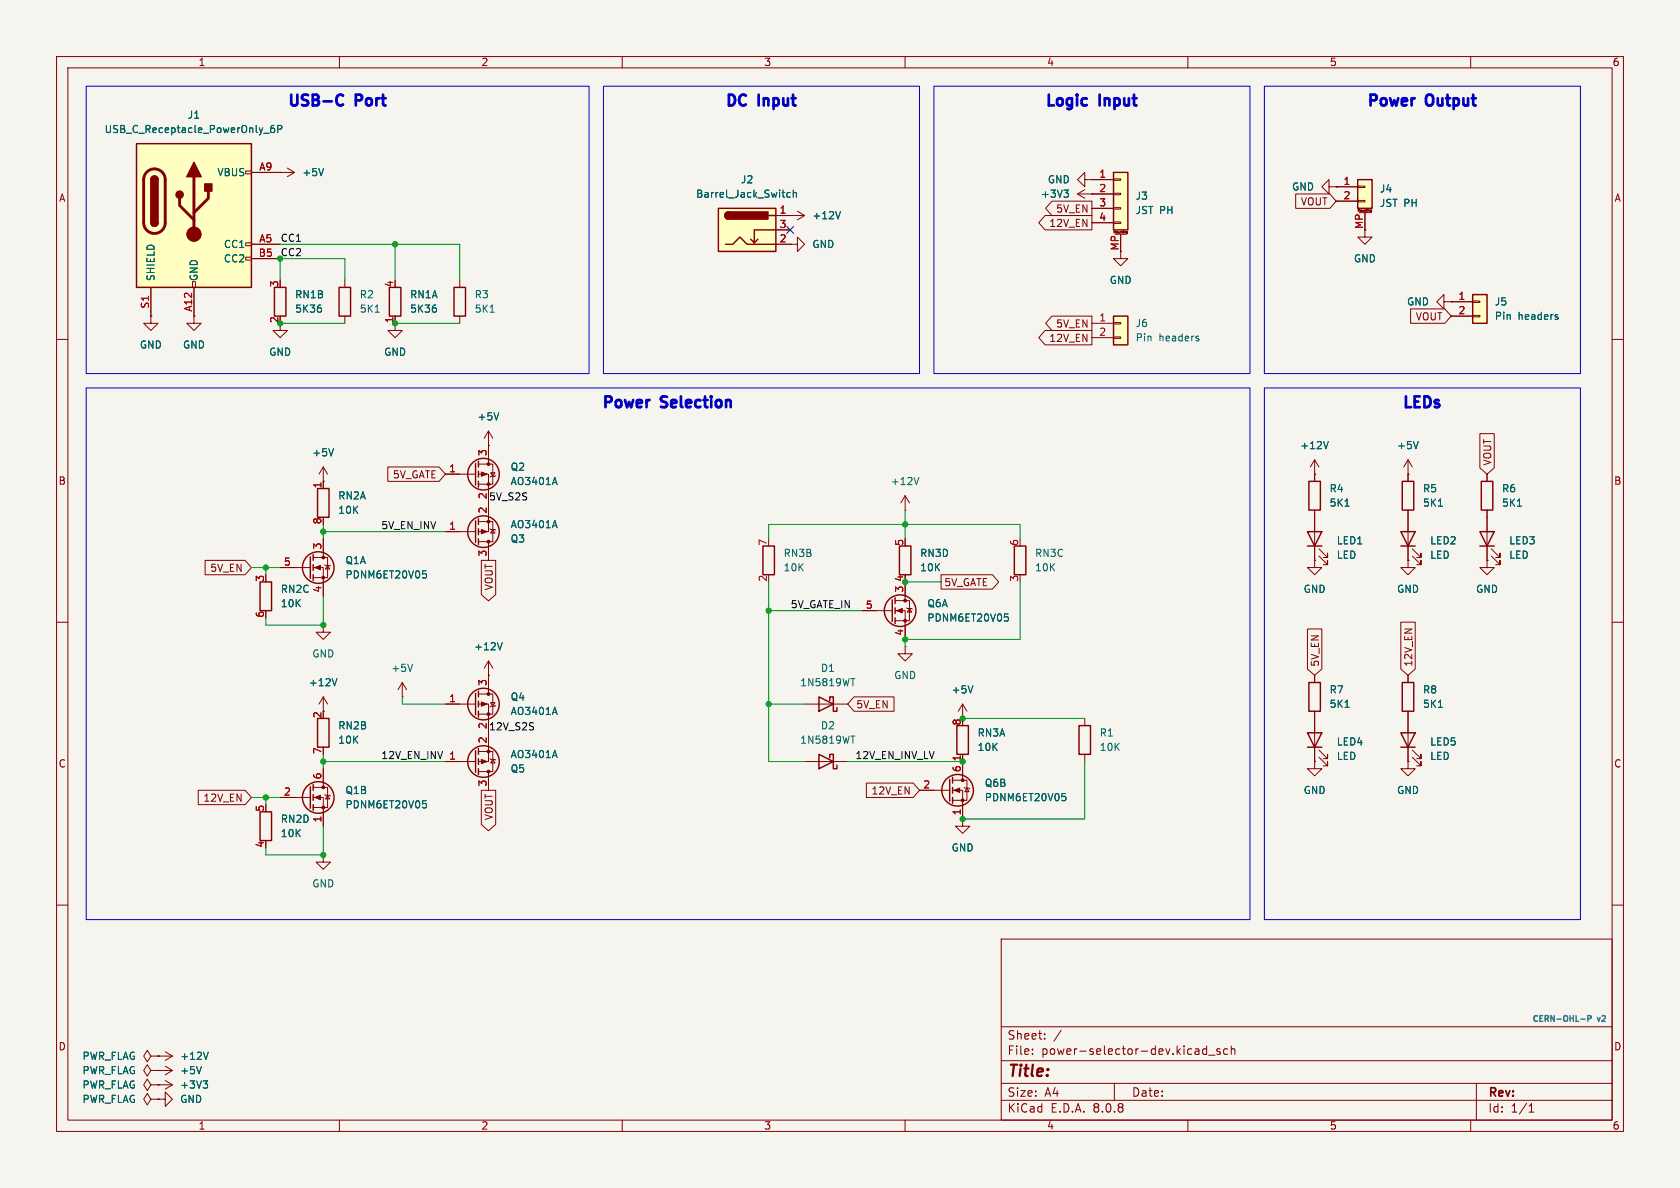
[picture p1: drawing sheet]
<svg xmlns="http://www.w3.org/2000/svg" width="297mm" height="210mm" viewBox="0 0 297 210" stroke-linecap="round" stroke-linejoin="round" font-family="sans-serif">
<path d="M0 0h297v210h-297z" fill="#f5f4ef" stroke="#f5f4ef" stroke-width=".18"/>
<g fill="none" stroke="#840000" stroke-width=".18">
<path d="M10 10h277v190h-277zM12 12h273v186h-273zM60 10v2M110 10v2M160 10v2M210 10v2M260 10v2M26.7 55.9v1.3h1.2l-1.2 1.2-1.3-1.2h1.3M26.7 55.9h.1M10 60h2M285 60h2M10 110h2"/>
<path d="M152.4 108h5.3M158.2 108h1.8v5M158.2 106.2h2.6v3.5h-2.6M160 102.9v3.3M160.3 107.4l.1 .2h.8l.1 .1M160.8 107.6l.4 .6h-.8zM285 110h2M10 160h2M177 166h108v32h-108zM285 160h2M60 198v2M110 198v2"/>
<path d="M160 198v2M177 194.5h108M177 191.5h108M177 187.5h108M177 181.5h108M182.5 186.3v.1M182.5 185.5v.1M184.7 183.6v.1M184.7 182.8v.1M187.6 182.1l-1.3 2M197 191.5v3M210 198v2"/>
<path d="M213.3 184.9v1.5M213.3 185.5l-.4-.1-.3 .3v.4l.1 .2h.6M213.7 186.5h1.1M215.7 185.5l-.4-.1-.2 .2 .1 .2 .5 .2v.3h-.6M217 185.5l-.4-.1-.3 .3v.4l.2 .2h.5M217.7 185.5l.2-.1 .3 .1 .1 .9M217.7 184.9v1.5M260 198v2M261 191.5v6.5M270.3 196.6h.9M270.3 195.5l.4-.4v1.5"/>
</g>
<g fill="none" stroke="#840000" stroke-width=".25">
<path d="M157.7 106v3.9M158.2 105.7v1M158.2 107.4v1.1M158.2 109.2v1"/>
<circle cx="159.1" cy="107.9" r="2.79"/>
</g>
<g fill="#840000" stroke="#840000" stroke-width=".18">
<path d="M158.5 108l1-.4v.7z"/>
<circle cx="160" cy="109.7" r=".25"/>
<circle cx="160" cy="106.2" r=".25"/>
</g>
<path d="M177.6 108.5h.6M177.7 109h.3l.3 .3-.1 .4-.5 .1" fill="none" stroke="#006464" stroke-width=".18"/>
<path d="M24.1 25.4h20.3v25.4h-20.3z" fill="#ffffc2"/>
<g fill="none" stroke="#840000" stroke-width=".18">
<path d="M43.4 30.2h1v.5h-1zM44.4 30.5h5.1M139.7 38.1h.1M139.7 38.1h2.5M141 37.3l1.2 .8M142.2 38.1l-1.2 .8M26.7 50.8v5.1M34 49.8h.5v1h-.5zM34.3 55.9v1.3h1.3l-1.3 1.2-1.3-1.2h1.3M34.3 55.9h.1M34.3 50.8v5.1M43.4 45.5h1v.5h-1z"/>
<path d="M43.4 42.9h1v.5h-1zM44.4 43.2h5.1M44.4 45.7h5.1M139.7 43.2h1.3v-1.3l1.2 1.3-1.2 1.3v-1.3M139.7 43.2h.1M160 90.2h.1M160 87.6l-.7 1.3M160 87.6v2.6M160 87.6l.8 1.3M160 114.3v1.3h1.3l-1.3 1.2-1.3-1.2h1.3M160 114.3h.1M142.2 134.6h7.7"/>
<path d="M170.2 124.5l-.8 1.2M170.2 124.5v2.5M170.2 133.4v1.2M170.2 124.5l.7 1.2"/>
</g>
<path d="M24.1 25.4h20.3v25.4h-20.3zM26.7 39.4a.64 .64 0 0 0 .6 .6 .64 .64 0 0 0 .6-.6M26.7 31.8a.64 .64 0 0 1 .6-.7 .64 .64 0 0 1 .6 .7M134.9 96.5h2v5.1h-2zM144.8 133.4l2.5 1.2-2.5 1.3zM146.7 134v-.6h.6v2.5h.7v-.6M169.2 128.3h2v5.1h-2z" fill="none" stroke="#840000" stroke-width=".25"/>
<path d="M26 30.4a1.9 1.9 0 0 1 2-.4 1.9 1.9 0 0 1 1.2 1.8v7.6a1.91 1.91 0 0 1-1.9 1.9 1.91 1.91 0 0 1-1.9-1.9v-7.8l.2-.6zM31.7 35.1v1.2l2.6 2.6M34.3 31.2v10.2M36.8 33.8v1.3l-2.5 2.5" fill="none" stroke="#840000" stroke-width=".51"/>
<g fill="#840000" stroke="#840000" stroke-width=".25">
<path d="M26.7 39.4h1.2a.64 .64 0 0 1-.6 .6 .64 .64 0 0 1-.6-.6z"/>
<path d="M26.7 31.8h1.2v7.6h-1.2z"/>
<path d="M26.9 31.3a.64 .64 0 0 1 .6-.1 .64 .64 0 0 1 .4 .6h-1.2z"/>
<path d="M34.3 28.7l1.3 2.5h-2.6z"/>
<path d="M36.2 32.5h1.3v1.3h-1.3z"/>
<circle cx="31.7" cy="34.4" r=".63"/>
</g>
<circle cx="34.3" cy="41.4" r="1.27" fill="#840000" stroke="#840000" stroke-width=".18"/>
<path d="M46.6 23.6h1M48.4 22.2h-.3a.86 .86 0 0 0 0 1.2l.4-.1 .1-.4-.3-.2h-.3l-.2 .2M49.1 22.8h.6l.1-.2v-.3l-.7-.1v1.2M148.6 37.4l-.4 1.3M162.4 84.4l-.4 1.3M150.4 130.1h.7M172 121.2l-.4 1.3" fill="none" stroke="#006464" stroke-width=".18"/>
<path d="M127 36.8h10.2v7.7h-10.2z" fill="#ffffc2"/>
<g fill="none" stroke="#840000" stroke-width=".25">
<path d="M127 36.8h10.2v7.7h-10.2zM128.8 37.5a.64 .64 0 0 0-.7 .6 .64 .64 0 0 0 .7 .6M135.9 38.1h1.3M128.3 43.2h1.2l1.3-1.3 1.3 1.3h5.1M134 42.3l-.7 .6M137.2 40.6h-3.9v2.3l-.6-.6M179.3 96.5h2.1v5.1h-2.1zM144.8 123.2l2.5 1.3-2.5 1.2zM146.7 123.8v-.6h.6v2.5h.7v-.6M167.9 137.8v3.8M168.4 137.4v1M168.4 139.2v1"/>
<path d="M190.8 128.3h2v5.1h-2zM231.1 129.5h2.6l-1.3 2.6zM231.1 132.1h2.6M231.4 120.7h2v5h-2zM247.6 129.5h2.6l-1.3 2.6zM247.6 132.1h2.6M247.9 120.7h2v5h-2zM168.4 141v1"/>
<circle cx="169.3" cy="139.7" r="2.79"/>
</g>
<g fill="#840000" stroke="#840000" stroke-width=".25">
<path d="M128.3 37.7l.5-.2v1.2a.63 .63 0 0 1-.6-.4 .63 .63 0 0 1 .1-.6z"/>
<path d="M128.8 37.5h7v1.2h-7z"/>
</g>
<g fill="none" stroke="#840000" stroke-width=".18">
<path d="M49.5 30.5h.1M49.5 30.5h2.6M50.8 29.7l1.3 .8M52.1 30.5l-1.3 .7M137.2 38.1h2.5M137.2 43.2h2.5M137.2 40.6h2.5M232.4 99.1v1.2h1.3l-1.3 1.3-1.3-1.3h1.3M232.4 99.1h.1M248.9 99.1v1.2h1.3l-1.3 1.3-1.3-1.3h1.3M248.9 99.1h.1M262.9 99.1v1.2h1.3l-1.3 1.3-1.3-1.3h1.3"/>
<path d="M262.9 99.1h.1M232.4 119.4v1.3M248.9 119.4v1.3M142.2 124.5h7.7M162.6 139.7h5.3M168.4 139.7h1.8v5.1M168.4 137.9h2.5v3.6h-2.5M170.2 134.6v3.3M170.4 139.2l.2 .1h.7l.1 .1M170.9 139.3l.4 .7h-.7zM191.8 127v1.3M191.8 133.4v1.2"/>
<path d="M232.4 134.6v1.3h1.3l-1.3 1.3-1.3-1.3h1.3M232.4 134.6h.1M232.4 125.7v8.9M233.2 133.9l1.5 1.5v-.8v.8h-.8M233.2 132.6l1.5 1.5v-.7v.7h-.8M248.9 134.6v1.3h1.3l-1.3 1.3-1.3-1.3h1.3M248.9 134.6h.1M248.9 125.7v8.9M249.7 133.9l1.5 1.5v-.8v.8h-.8M249.7 132.6l1.5 1.5v-.7v.7h-.8M170.2 144.8v1.3h1.2l-1.2 1.2-1.3-1.2h1.3M170.2 144.8h.1"/>
</g>
<path d="M57.2 29.8l-.4 1.3M139.7 34.1l-.4-.1-.2 .3 .1 .5h.5M140.2 34.1l.2-.1 .3 .1 .1 .8M140.2 33.6v1.3M150.4 120h.7M237.8 125h.7M254.3 125h.7M187.8 140.3h.6M187.9 140.8h.3l.2 .2v.4l-.5 .1" fill="none" stroke="#006464" stroke-width=".18"/>
<g fill="#840000" stroke="#840000" stroke-width=".18">
<path d="M168.7 139.7l1-.4v.8z"/>
<circle cx="170.2" cy="141.5" r=".25"/>
<circle cx="170.2" cy="137.9" r=".25"/>
</g>
<path d="M260.3 52.1h2.6v5.1h-2.6z" fill="#ffffc2"/>
<g fill="none" stroke="#840000" stroke-width=".18">
<path d="M190.5 34.3l1.3 .8M190.5 34.3h2.5M191.8 31.8v-1.3l-1.3 1.3 1.3 1.2v-1.2h1.2M191.8 33.5l-1.3 .8M193 34.3h.1M193 31.8h.1M198.1 44.5v1.2h1.3l-1.3 1.3-1.3-1.3h1.3M256.5 53.3h3.8M256.5 55.9h3.8M260.3 55.8h1.3v.2h-1.3zM260.3 53.2h1.3v.3h-1.3zM232.4 83.8h.1"/>
<path d="M232.4 81.3v3.8M232.4 90.2v8.9M232.4 81.3l-.8 1.3M232.4 81.3l.8 1.3M233.2 98.3l1.5 1.5v-.7v.7h-.8M233.2 97l1.5 1.6v-.8v.8h-.8M248.9 83.8h.1M248.9 81.3l-.7 1.3M248.9 81.3v3.8M248.9 90.2v1.2M248.9 81.3l.8 1.3"/>
</g>
<path d="M260.3 52.1h2.6v5.1h-2.6zM231.1 94h2.6l-1.3 2.5zM231.1 96.5h2.6M231.4 85.1h2v5.1h-2zM247.9 85.1h2v5.1h-2z" fill="none" stroke="#840000" stroke-width=".25"/>
<path d="M188.1 33.6h.8l-.4 .5M188.6 34.1l.3 .2v.3l-.3 .3M275.3 56l.2 .2-.2 .3M275.3 55.6l.1 .1M234.8 78l-.4 1.3M250.7 78l-.4 1.3M237.8 89.5h.7M254.3 89.5h.7" fill="none" stroke="#006464" stroke-width=".18"/>
<path d="M196.8 30.5h2.6v10.1h-2.6z" fill="#ffffc2"/>
<g fill="none" stroke="#840000" stroke-width=".18">
<path d="M193 31.8h3.8M193 34.3h3.8M193 36.8h3.8M193 39.4h3.8M196.8 39.2h1.3v.3h-1.3zM196.8 36.7h1.3v.3h-1.3zM196.8 34.2h1.3v.2h-1.3zM196.8 31.6h1.3v.3h-1.3zM197.1 41.4h2M198.1 41.4v3.1M199.1 41.2h.2M199.2 41h-.1"/>
<path d="M199.2 41h.1M199.3 40.9v.3l-.2 .1"/>
</g>
<path d="M196.8 30.5h2.6v10.1h-2.6z" fill="none" stroke="#840000" stroke-width=".25"/>
<path d="M196.8 55.9h2.6v5.1h-2.6z" fill="#ffffc2"/>
<g fill="none" stroke="#840000" stroke-width=".18">
<path d="M234.9 33v-1.2l-1.2 1.2 1.2 1.3v-1.3h1.3M236.2 33h.1M193 57.2h3.8M193 59.7h3.8M196.8 59.6h1.3v.2h-1.3zM196.8 57h1.3v.3h-1.3zM241.3 40.6v1.3h1.3l-1.3 1.3-1.3-1.3h1.3M248.9 91.4v7.7M249.7 98.3l1.5 1.5v-.7v.7h-.8M249.7 97l1.5 1.6v-.8v.8h-.8M262.9 83.8v1.3M262.9 90.2v8.9"/>
<path d="M263.7 98.3l1.5 1.5v-.7v.7h-.8M263.7 97l1.5 1.6v-.8v.8h-.8"/>
</g>
<path d="M196.8 55.9h2.6v5.1h-2.6zM159 96.5h2v5.1h-2zM247.6 94h2.6l-1.3 2.5zM247.6 96.5h2.6M261.6 94h2.6l-1.3 2.5zM261.6 96.5h2.6M261.9 85.1h2v5.1h-2z" fill="none" stroke="#840000" stroke-width=".25"/>
<path d="M211.8 59.8l.2 .2-.2 .3M211.8 59.4l.1 .1M268.3 89.5h.7" fill="none" stroke="#006464" stroke-width=".18"/>
<path d="M240 31.8h2.6v5h-2.6z" fill="#ffffc2"/>
<g fill="none" stroke="#840000" stroke-width=".18">
<path d="M44.4 30.5h5.1M49.5 30.5h.1M137.2 38.1h2.5M139.7 38.1h.1M184.8 38.1h8.2v2.5h-8.2l-1.2-1.2zM186 35.6h7v2.5h-7l-1.2-1.3zM193 31.8h.1M193 34.3h.1M193 31.8h3.8M193 34.3h3.8M193 36.8h3.8M193 39.4h3.8"/>
<path d="M229.1 34.3h6l1.1 1.3-1.1 1.2h-6zM236.2 33h.1M236.2 33h3.8M236.2 35.6h3.8M240 35.4h1.3v.3h-1.3zM240 32.9h1.3v.2h-1.3zM240.3 37.6h2M241.3 37.6v3M242.3 37.5h.2M242.3 37.3v.1M242.3 37.4h.2M242.3 37.1v.1"/>
<path d="M242.3 37.1h.2M242.5 37.5h.1M242.5 37.1v.4M26.7 55.9h.1M26.7 50.8v5.1M34.3 55.9h.1M34.3 50.8v5.1M44.4 43.2h5.1M44.4 45.7h5.1M49.5 57.2v1.2h1.3l-1.3 1.3-1.2-1.3h1.2M61 49.5v1.3M61 55.9v1.3"/>
<path d="M69.8 55.9v2.5h1.3l-1.3 1.3-1.2-1.3h1.2M81.3 49.5v1.3M81.3 55.9v1.3M137.2 43.2h2.5M137.2 40.6h2.5M139.7 43.2h.1M184.8 58.4h8.2v2.6h-8.2l-1.2-1.3zM186 55.9h7v2.5h-7l-1.2-1.2zM198.1 41.4v3.1M249.4 54.6h6l1.1 1.3-1.1 1.3h-6zM255.3 53.3v-1.2l-1.3 1.2 1.3 1.3v-1.3h1.2M256.5 53.3h.1"/>
<path d="M256.5 53.3h3.8M256.5 55.9h3.8M86.4 78.7h.1M86.4 76.2v5.8M86.4 76.2l-.8 1.3M86.4 76.2l.7 1.3M261.6 76.7h2.6v6l-1.3 1.1-1.3-1.1zM36.3 99.1h7l1.1 1.2-1.1 1.3h-7zM55.4 98.6h2.5v3.5h-2.5M57.1 85.1h.1M57.1 82.6l-.7 1.2M57.1 82.6v3.8"/>
<path d="M57.1 95.3v3.3M57.1 82.6l.8 1.2M57.4 99.8l.1 .1h.8l.1 .2M57.9 99.9l.4 .7h-.8zM68.6 82.5h9l1.1 1.3-1.1 1.3h-9zM78.7 83.8h5.4M78.7 94h5.4M84.6 83.8h1.8v10.2h-1.8M84.6 82h2.5v3.6h-2.5M84.6 92.2h2.5v3.6h-2.5M85.1 99.1h2.5v6l-1.2 1.1-1.3-1.1zM86.4 95.8v3.3"/>
<path d="M86.6 93.5l.1 .1h.8l.1 .1M86.7 83.6h.8l-.4 .6zM87.1 93.6l.4 .6h-.8zM87.6 84.1l-.1 .1h-.8l-.1 .1M232.4 99.1h.1M232.4 83.8h.1M232.4 83.8v1.3M232.4 90.2v3.8M232.4 96.5v2.6M248.9 99.1h.1M248.9 83.8h.1M248.9 83.8v1.3"/>
<path d="M248.9 90.2v3.8M248.9 96.5v2.6M262.9 99.1h.1M262.9 83.8v1.3M262.9 90.2v3.8M262.9 96.5v2.6M49.5 100.3h5.4M55.4 100.3h1.7v5.1M57.1 110.5v1.3h1.3l-1.3 1.2-1.2-1.2h1.2M57.1 110.5h.1M86.4 119.4h.1M86.4 116.8v5.9"/>
<path d="M86.4 116.8l-.8 1.3M86.4 116.8l.7 1.3M152.4 108h2.5M160 102.9v2.5M160 110.5v2.5M166.4 101.6h9l1.2 1.3-1.2 1.2h-9zM231.1 111.2h2.6v7.1l-1.3 1.1-1.3-1.1zM232.4 119.4v1.3M247.6 110h2.6v8.3l-1.3 1.1-1.3-1.1zM248.9 119.4v1.3M35 139.7h8.3l1.1 1.3-1.1 1.2h-8.3zM55.4 139.2h2.5v3.5h-2.5"/>
<path d="M57.1 123.2v2.5M57.1 135.9v3.3M57.1 123.2l-.7 1.3M57.1 123.2l.8 1.3M71.1 123.2h.1M71.1 120.7l-.7 1.2M71.1 120.7v2.5M71.1 120.7l.8 1.2M78.7 134.6h5.4M78.7 124.5h5.4M84.6 124.5h1.8v10.1h-1.8M84.6 132.8h2.5v3.6h-2.5"/>
<path d="M84.6 122.7h2.5v3.5h-2.5M85.1 139.7h2.5v6.1l-1.2 1.1-1.3-1.1zM86.4 136.4v3.3M86.6 134.1l.1 .1h.8l.1 .2M86.7 124.2h.8l-.4 .6zM87.1 134.2l.4 .7h-.8zM87.6 124.7l-.1 .1h-.8l-.1 .2M151 123.2h7.1v2.5h-7.1l-1.1-1.2zM153.2 138.4h8.2l1.2 1.3-1.2 1.3h-8.2zM162.6 139.7h2.5M170.2 133.4v3.8M232.4 134.6h.1"/>
<path d="M232.4 125.7v3.8M232.4 132.1v2.5M248.9 134.6h.1M248.9 125.7v3.8M248.9 132.1v2.5M49.5 141h5.4M55.4 141h1.7v5.1M57.1 151.1v1.3h1.3l-1.3 1.3-1.2-1.3h1.2M57.1 151.1h.1M57.4 140.5l.1 .1h.8l.1 .1M57.9 140.6l.4 .6h-.8zM170.2 144.8h.1"/>
<path d="M170.2 142.2v2.6M26.7 194.3l-.7-1-.6 1 .6 1 .7-1h1.2M26.7 191.8l-.7-1-.6 1 .6 1 .7-1h1.2M26.7 186.7l-.7-1-.6 1 .6 1 .7-1h1.2M26.7 189.2l-.7-1-.6 1 .6 1 .7-1h1.2M27.9 194.3h.1M27.9 189.2h.1M27.9 191.8h.1M27.9 186.7h.1M27.9 194.3h1.3v-1.3l1.3 1.3-1.3 1.3v-1.3M27.9 189.2h2.6M27.9 186.7h2.6"/>
<path d="M27.9 191.8h2.6M29.2 188.5l1.3 .7M29.2 185.9l1.3 .8M29.2 191l1.3 .8M30.5 189.2l-1.3 .8M30.5 186.7l-1.3 .8M30.5 191.8l-1.3 .7"/>
</g>
<g fill="none" stroke="#840000" stroke-width=".25">
<path d="M240 31.8h2.6v5h-2.6zM48.5 50.8h2v5.1h-2zM59.9 50.8h2.1v5.1h-2.1zM68.8 50.8h2.1v5.1h-2.1zM80.3 50.8h2v5.1h-2zM54.9 98.4v3.8M55.4 98v1.1M55.4 99.8v1M56.1 86.4h2.1v5h-2.1zM84.1 81.9v3.8M84.1 92.1v3.8M84.6 81.5v1.1"/>
<path d="M84.6 83.3v1M84.6 85.1v1M84.6 91.7v1M84.6 93.5v1M84.6 95.3v1M46 102.9h2v5.1h-2zM55.4 101.6v1M54.9 139.1v3.8M55.4 138.7v1M56.1 127h2.1v5.1h-2.1zM84.1 122.6v3.8M84.1 132.7v3.8"/>
<path d="M84.6 122.2v1M84.6 124v1M84.6 125.7v1M84.6 132.3v1.1M84.6 134.1v1M84.6 135.9v1M46 143.5h2v5.1h-2zM55.4 140.5v1M55.4 142.2v1.1"/>
<circle cx="85.5" cy="94" r="2.79"/>
<circle cx="85.5" cy="83.8" r="2.79"/>
<circle cx="56.3" cy="100.3" r="2.79"/>
<circle cx="85.5" cy="134.6" r="2.79"/>
<circle cx="85.5" cy="124.5" r="2.79"/>
<circle cx="56.3" cy="141" r="2.79"/>
</g>
<g fill="none" stroke="#006464" stroke-width=".18">
<path d="M46.6 23.6h1M48.4 22.2h-.3a.86 .86 0 0 0 0 1.2l.4-.1 .1-.4-.3-.2h-.3l-.2 .2M49.1 22.8h.6l.1-.2v-.3l-.7-.1v1.2M57.2 29.8l-.4 1.3M139.7 34.1l-.4-.1-.2 .3 .1 .5h.5M140.2 34.1l.2-.1 .3 .1 .1 .8M140.2 33.6v1.3M148.6 37.4l-.4 1.3M188.1 33.6h.8l-.4 .5M188.6 34.1l.3 .2v.3l-.3 .3M56.7 54.5l.1 .1-.1 .5M66.3 55.2h.8"/>
<path d="M77 54.5l.2 .1-.2 .5M86.7 55.2h.7M275.3 56l.2 .2-.2 .3M275.3 55.6l.1 .1M59 79.3l-.5 1.3M88.2 73l-.4 1.2M234.8 78l-.4 1.3M250.7 78l-.4 1.3M98.1 84.4l.4 1.3M98.1 92l.4 1.3M237.8 89.5h.7M254.3 89.5h.7"/>
<path d="M268.3 89.5h.7M59.6 120l-.5 1.2M72.9 117.4l-.4 1.3M74.7 100.9h.6M74.9 101.4h.3l.2 .2-.1 .5-.4 .1M88.8 113.6l-.4 1.3M177.6 108.5h.6M177.7 109h.3l.3 .3-.1 .4-.5 .1M98.1 132.7l.4 1.2M98.1 125l.4 1.3M172 121.2l-.4 1.3M237.8 125h.7"/>
<path d="M254.3 125h.7M74.7 141.5h.6M74.9 142h.3l.2 .3-.1 .4-.4 .1M187.8 140.3h.6M187.9 140.8h.3l.2 .2v.4l-.5 .1M35.6 188.5l-.4 1.3M35.9 191.1h.8l-.4 .5M36.5 191.6l.2 .2v.3l-.2 .2M36.8 186l-.4 1.3"/>
</g>
<g fill="#840000" stroke="#840000" stroke-width=".18">
<path d="M85.1 83.4l1 .4-1 .4z"/>
<path d="M55.6 100.3l1-.4v.8z"/>
<path d="M85.1 93.6l1 .4-1 .4z"/>
<path d="M55.6 141l1-.4v.8z"/>
<path d="M85.1 134.2l1 .4-1 .4z"/>
<path d="M85.1 124.1l1 .4-1 .3z"/>
<circle cx="86.4" cy="85.6" r=".25"/>
<circle cx="86.4" cy="82" r=".25"/>
<circle cx="57.1" cy="102.1" r=".25"/>
<circle cx="57.1" cy="98.6" r=".25"/>
<circle cx="86.4" cy="92.2" r=".25"/>
<circle cx="86.4" cy="95.8" r=".25"/>
<circle cx="57.1" cy="142.7" r=".25"/>
<circle cx="57.1" cy="139.2" r=".25"/>
<circle cx="86.4" cy="132.8" r=".25"/>
<circle cx="86.4" cy="136.4" r=".25"/>
<circle cx="86.4" cy="126.2" r=".25"/>
<circle cx="86.4" cy="122.7" r=".25"/>
</g>
<path d="M279.5 180.2h.7M280.7 180.1l.5-.1v-.4l-.5-.1v1" fill="none" stroke="#0099b0" stroke-width=".25"/>
<path d="M15.2 15.2h88.9v50.8h-88.9zM106.7 15.2h55.9v50.8h-55.9zM165.1 15.2h55.9v50.8h-55.9zM223.5 15.2h55.9v50.8h-55.9zM15.2 68.6h205.8v94h-205.8zM223.5 68.6h55.9v94h-55.9z" fill="none" stroke="#0000c2" stroke-width=".18"/>
<g fill="none" stroke="#0000c2" stroke-width=".48">
<path d="M51.5 16.7v1.6M52.6 16.7v1.6M54.5 16.8l-.8-.1-.2 .2-.1 .4M56.3 17.3l-.2-.5-.8-.1v1.9M59.6 18.4a.66 .66 0 0 0 1 .1M60.6 16.9a.66 .66 0 0 0-1 .3M64 17.4a.52 .52 0 0 0-.4-.7h-.7v1.9M67.7 16.7v1.7M129.9 17.2l-.3-.4-.7-.1v1.9M131.9 16.9a.66 .66 0 0 0-1.1 .3M134.1 16.7v1.9M140.2 16.7v1.7"/>
<path d="M185.4 16.7v1.9M190.4 16.7l-.1 .1 .1 .1M190.4 16.7l.1 .1-.1 .1M190.4 16.7v.2M194.4 16.7v1.9M200.5 16.7v1.7M243.4 17.4a.52 .52 0 0 0-.4-.7h-.7v1.9M252.1 17.4a.64 .64 0 0 1 .6-.7 .64 .64 0 0 1 .7 .7M255.9 16.7v1.7M260.4 16.7v1.7M108.1 70.7a.52 .52 0 0 0-.3-.6h-.8v1.9M117.9 70.2l-.7-.1-.3 .2-.1 .3"/>
<path d="M120.4 70.1v1.6M124.6 70.1v1.6M125.7 70.1l-.1 .1 .1 .1M125.7 70.1l.1 .1-.1 .1M125.7 70.1v.2M248.6 70.1v1.9M251 70.1h-.9v1.9M252.8 70.5l-.3-.3-.7-.1v1.9"/>
</g>
<g fill="none" stroke="#009600" stroke-width=".18">
<path d="M49.5 43.2h31.8v6.3M49.5 57.2h11.5M49.5 49.5v-3.8h11.5v3.8M69.8 57.2h11.5M69.8 43.2v6.3M57.1 92.7v2.6M57.1 94h21.6M135.9 95.3v-2.6h44.4v2.6M160 90.2v5.1M44.4 100.3h5.1M47 100.3v1.3M57.1 105.4v5.1h-10.1v-1.3"/>
<path d="M135.9 102.9v31.7h6.3M135.9 108h16.5M160 102.9h6.4M180.3 102.9v10.1h-20.3v1.3M57.1 133.4v2.5M57.1 134.6h21.6M71.1 123.2v1.3h7.6M135.9 124.5h6.3M149.9 134.6h20.3M170.2 127h21.6M191.8 134.6v10.2h-21.6M44.4 141h5.1"/>
<path d="M47 141v1.2M57.1 146.1v5h-10.1v-1.2"/>
</g>
<path d="M139.1 40l1.2 1.2M140.3 40l-1.2 1.2" fill="none" stroke="#000084" stroke-width=".18"/>
<g fill="#009600" stroke="#009600" stroke-width=".18">
<circle cx="47" cy="100.3" r=".46"/>
<circle cx="57.1" cy="134.6" r=".46"/>
<circle cx="57.1" cy="110.5" r=".46"/>
<circle cx="57.1" cy="151.1" r=".46"/>
<circle cx="57.1" cy="94" r=".46"/>
<circle cx="47" cy="141" r=".46"/>
<circle cx="160" cy="92.7" r=".46"/>
<circle cx="170.2" cy="144.8" r=".46"/>
<circle cx="170.2" cy="134.6" r=".46"/>
<circle cx="160" cy="113" r=".46"/>
<circle cx="160" cy="102.9" r=".46"/>
<circle cx="135.9" cy="124.5" r=".46"/>
<circle cx="170.2" cy="127" r=".46"/>
<circle cx="135.9" cy="108" r=".46"/>
<circle cx="49.5" cy="57.2" r=".46"/>
<circle cx="49.5" cy="45.7" r=".46"/>
<circle cx="69.8" cy="43.2" r=".46"/>
<circle cx="69.8" cy="57.2" r=".46"/>
</g>
<text font-size="2.8" fill="#840000" x="178" y="190.9">Title:</text>
<g font-size="2.7" fill="#0000c2">
<text x="50.5" y="20">USB-C</text>
<text x="63" y="20">Port</text>
<text x="127.9" y="20">DC</text>
<text x="134.2" y="20">Input</text>
<text x="184.4" y="20">Logic</text>
<text x="194.5" y="20">Input</text>
<text x="241.3" y="20">Power</text>
<text x="252.3" y="20">Output</text>
<text x="106.1" y="73.3">Power</text>
<text x="117" y="73.3">Selection</text>
<text x="247.6" y="73.3">LEDs</text>
</g>
<g font-size="2.1" fill="#840000">
<text x="178" y="184">Sheet:</text>
<text x="178" y="186.7">File:</text>
<text x="184.1" y="186.7">power-selector-dev.kicad_sch</text>
<text x="178" y="196.9">KiCad</text>
<text x="178" y="194.1">Size:</text>
<text x="184.7" y="194.1">A4</text>
<text x="185.7" y="196.9">E.D.A.</text>
<text x="193.3" y="196.9">8.0.8</text>
<text x="200" y="194.1">Date:</text>
<text x="263" y="194.3">Rev:</text>
<text x="263" y="196.9">Id:</text>
<text x="267.1" y="196.9">1/1</text>
</g>
<g font-size="1.8" fill="#840000">
<text x="35" y="11.9">1</text>
<text x="85" y="11.9">2</text>
<text x="135" y="11.9">3</text>
<text x="185" y="11.9">4</text>
<text x="235" y="11.9">5</text>
<text x="285" y="11.9">6</text>
<text x="10.3" y="35.9">A</text>
<text x="285.3" y="35.9">A</text>
<text x="185.4" y="40.3">12V_EN</text>
<text x="186.6" y="37.8">5V_EN</text>
<text x="229.9" y="36.5">VOUT</text>
<text x="241" y="40.6" transform="rotate(-90 241 40.6)">MP</text>
<text x="197.9" y="44.4" transform="rotate(-90 197.9 44.4)">MP</text>
<text x="49.3" y="57.2" transform="rotate(-90 49.3 57.2)">2</text>
<text x="186.6" y="58.1">5V_EN</text>
<text x="250.2" y="56.8">VOUT</text>
<text x="185.4" y="60.6">12V_EN</text>
<text x="263.8" y="82.4" transform="rotate(-90 263.8 82.4)">VOUT</text>
<text x="10.3" y="85.9">B</text>
<text x="69.4" y="84.8">5V_GATE</text>
<text x="285.3" y="85.9">B</text>
<text x="37.1" y="101.3">5V_EN</text>
<text x="87.3" y="104.5" transform="rotate(-90 87.3 104.5)">VOUT</text>
<text x="166.8" y="103.8">5V_GATE</text>
<text x="233.4" y="118" transform="rotate(-90 233.4 118)">5V_EN</text>
<text x="249.9" y="118" transform="rotate(-90 249.9 118)">12V_EN</text>
<text x="151.3" y="125.4">5V_EN</text>
<text x="169.9" y="128.3" transform="rotate(-90 169.9 128.3)">8</text>
<text x="10.3" y="135.9">C</text>
<text x="285.3" y="135.9">C</text>
<text x="35.9" y="141.9">12V_EN</text>
<text x="154" y="140.7">12V_EN</text>
<text x="87.3" y="145.1" transform="rotate(-90 87.3 145.1)">VOUT</text>
<text x="10.3" y="185.9">D</text>
<text x="285.3" y="185.9">D</text>
<text x="35" y="199.9">1</text>
<text x="85" y="199.9">2</text>
<text x="135" y="199.9">3</text>
<text x="185" y="199.9">4</text>
<text x="235" y="199.9">5</text>
<text x="285" y="199.9">6</text>
</g>
<g font-size="1.8" fill="#006464">
<text x="18.4" y="23.7">USB_C_Receptacle_PowerOnly_6P</text>
<text x="33.1" y="21.2">J1</text>
<text x="38.3" y="31.3">VBUS</text>
<text x="53.3" y="31.3">+5V</text>
<text x="123" y="35.2">Barrel_Jack_Switch</text>
<text x="130.9" y="32.6">J2</text>
<text x="183.9" y="35.2">+3V3</text>
<text x="185.1" y="32.6">GND</text>
<text x="200.7" y="35.5">J3</text>
<text x="228.3" y="33.9">GND</text>
<text x="243.8" y="34.2">J4</text>
<text x="143.5" y="39">+12V</text>
<text x="200.7" y="38">JST PH</text>
<text x="243.8" y="36.8">JST PH</text>
<text x="39.5" y="44">CC1</text>
<text x="39.5" y="46.6">CC2</text>
<text x="143.5" y="44">GND</text>
<text x="239.3" y="46.6">GND</text>
<text x="27.5" y="49.8" transform="rotate(-90 27.5 49.8)">SHIELD</text>
<text x="35.2" y="49.8" transform="rotate(-90 35.2 49.8)">GND</text>
<text x="52.1" y="52.9">RN1B</text>
<text x="63.5" y="52.9">R2</text>
<text x="72.4" y="52.9">RN1A</text>
<text x="83.8" y="52.9">R3</text>
<text x="196.1" y="50.4">GND</text>
<text x="52.1" y="55.5">5K36</text>
<text x="63.5" y="55.5">5K1</text>
<text x="72.4" y="55.5">5K36</text>
<text x="83.8" y="55.5">5K1</text>
<text x="200.7" y="58">J6</text>
<text x="248.6" y="54.2">GND</text>
<text x="264.2" y="54.2">J5</text>
<text x="264.2" y="56.7">Pin</text>
<text x="268.4" y="56.7">headers</text>
<text x="24.6" y="61.8">GND</text>
<text x="32.3" y="61.8">GND</text>
<text x="47.5" y="63.1">GND</text>
<text x="67.8" y="63.1">GND</text>
<text x="200.7" y="60.6">Pin</text>
<text x="204.9" y="60.6">headers</text>
<text x="84.3" y="74.5">+5V</text>
<text x="55.1" y="80.9">+5V</text>
<text x="90.2" y="83.4">Q2</text>
<text x="229.8" y="79.6">+12V</text>
<text x="246.9" y="79.6">+5V</text>
<text x="59.7" y="88.5">RN2A</text>
<text x="90.2" y="86">AO3401A</text>
<text x="157.4" y="86">+12V</text>
<text x="235" y="87.2">R4</text>
<text x="235" y="89.8">5K1</text>
<text x="251.5" y="87.2">R5</text>
<text x="251.5" y="89.8">5K1</text>
<text x="265.4" y="87.2">R6</text>
<text x="265.4" y="89.8">5K1</text>
<text x="59.7" y="91">10K</text>
<text x="90.2" y="93.6">AO3401A</text>
<text x="61" y="99.9">Q1A</text>
<text x="90.2" y="96.1">Q3</text>
<text x="138.4" y="98.7">RN3B</text>
<text x="138.4" y="101.2">10K</text>
<text x="162.6" y="98.7">RN3D</text>
<text x="162.6" y="101.2">10K</text>
<text x="182.9" y="98.7">RN3C</text>
<text x="182.9" y="101.2">10K</text>
<text x="236.2" y="99">LED</text>
<text x="236.2" y="96.4">LED1</text>
<text x="252.7" y="99">LED</text>
<text x="252.7" y="96.4">LED2</text>
<text x="266.7" y="99">LED</text>
<text x="266.7" y="96.4">LED3</text>
<text x="49.5" y="105">RN2C</text>
<text x="49.5" y="107.5">10K</text>
<text x="61" y="102.5">PDNM6ET20V05</text>
<text x="163.8" y="107.5">Q6A</text>
<text x="230.4" y="105">GND</text>
<text x="246.9" y="105">GND</text>
<text x="260.9" y="105">GND</text>
<text x="163.8" y="110.1">PDNM6ET20V05</text>
<text x="55.1" y="116.4">GND</text>
<text x="69.1" y="119">+5V</text>
<text x="83.7" y="115.2">+12V</text>
<text x="145" y="119">D1</text>
<text x="54.5" y="121.5">+12V</text>
<text x="90.2" y="124.1">Q4</text>
<text x="141.4" y="121.5">1N5819WT</text>
<text x="158" y="120.2">GND</text>
<text x="168.1" y="122.8">+5V</text>
<text x="235" y="122.8">R7</text>
<text x="235" y="125.3">5K1</text>
<text x="251.5" y="122.8">R8</text>
<text x="251.5" y="125.3">5K1</text>
<text x="59.7" y="129.1">RN2B</text>
<text x="59.7" y="131.7">10K</text>
<text x="90.2" y="126.6">AO3401A</text>
<text x="141.4" y="131.7">1N5819WT</text>
<text x="145" y="129.1">D2</text>
<text x="172.7" y="130.4">RN3A</text>
<text x="194.3" y="130.4">R1</text>
<text x="236.2" y="132">LED4</text>
<text x="252.7" y="132">LED5</text>
<text x="90.2" y="134.2">AO3401A</text>
<text x="90.2" y="136.8">Q5</text>
<text x="172.7" y="132.9">10K</text>
<text x="194.3" y="132.9">10K</text>
<text x="236.2" y="134.5">LED</text>
<text x="252.7" y="134.5">LED</text>
<text x="61" y="140.6">Q1B</text>
<text x="61" y="143.1">PDNM6ET20V05</text>
<text x="174" y="139.3">Q6B</text>
<text x="174" y="141.8">PDNM6ET20V05</text>
<text x="230.4" y="140.6">GND</text>
<text x="246.9" y="140.6">GND</text>
<text x="49.5" y="145.6">RN2D</text>
<text x="49.5" y="148.2">10K</text>
<text x="168.1" y="150.7">GND</text>
<text x="55.1" y="157.1">GND</text>
<text x="14.5" y="187.6">PWR_FLAG</text>
<text x="14.5" y="190.1">PWR_FLAG</text>
<text x="31.8" y="190.1">+5V</text>
<text x="31.8" y="187.6">+12V</text>
<text x="14.5" y="195.2">PWR_FLAG</text>
<text x="14.5" y="192.6">PWR_FLAG</text>
<text x="31.8" y="195.2">GND</text>
<text x="31.8" y="192.6">+3V3</text>
</g>
<g font-size="1.8" fill="#a90000">
<text x="45.7" y="30.2">A9</text>
<text x="194.2" y="31.5">1</text>
<text x="194.2" y="34">2</text>
<text x="237.4" y="32.8">1</text>
<text x="237.4" y="35.3">2</text>
<text x="137.7" y="37.8">1</text>
<text x="137.7" y="40.4">3</text>
<text x="194.2" y="36.6">3</text>
<text x="194.2" y="39.1">4</text>
<text x="45.6" y="45.5">B5</text>
<text x="45.7" y="42.9">A5</text>
<text x="137.7" y="42.9">2</text>
<text x="49.3" y="50.9" transform="rotate(-90 49.3 50.9)">3</text>
<text x="69.6" y="50.9" transform="rotate(-90 69.6 50.9)">4</text>
<text x="257.7" y="53.1">1</text>
<text x="26.4" y="54.7" transform="rotate(-90 26.4 54.7)">S1</text>
<text x="34" y="55.2" transform="rotate(-90 34 55.2)">A12</text>
<text x="69.6" y="57.2" transform="rotate(-90 69.6 57.2)">1</text>
<text x="194.2" y="56.9">1</text>
<text x="194.2" y="59.4">2</text>
<text x="257.7" y="55.6">2</text>
<text x="79.3" y="83.6">1</text>
<text x="86.1" y="80.7" transform="rotate(-90 86.1 80.7)">3</text>
<text x="56.9" y="86.4" transform="rotate(-90 56.9 86.4)">1</text>
<text x="86.1" y="88.3" transform="rotate(-90 86.1 88.3)">2</text>
<text x="56.9" y="92.8" transform="rotate(-90 56.9 92.8)">8</text>
<text x="79.3" y="93.7">1</text>
<text x="86.1" y="90.9" transform="rotate(-90 86.1 90.9)">2</text>
<text x="50.1" y="100.1">5</text>
<text x="56.9" y="97.2" transform="rotate(-90 56.9 97.2)">3</text>
<text x="86.1" y="98.5" transform="rotate(-90 86.1 98.5)">3</text>
<text x="135.6" y="96.6" transform="rotate(-90 135.6 96.6)">7</text>
<text x="159.8" y="96.6" transform="rotate(-90 159.8 96.6)">5</text>
<text x="180.1" y="96.6" transform="rotate(-90 180.1 96.6)">6</text>
<text x="46.7" y="102.9" transform="rotate(-90 46.7 102.9)">3</text>
<text x="56.9" y="104.8" transform="rotate(-90 56.9 104.8)">4</text>
<text x="135.6" y="102.9" transform="rotate(-90 135.6 102.9)">2</text>
<text x="153" y="107.7">5</text>
<text x="159.8" y="104.8" transform="rotate(-90 159.8 104.8)">3</text>
<text x="159.8" y="102.9" transform="rotate(-90 159.8 102.9)">4</text>
<text x="180.1" y="102.9" transform="rotate(-90 180.1 102.9)">3</text>
<text x="46.7" y="109.3" transform="rotate(-90 46.7 109.3)">6</text>
<text x="159.8" y="112.5" transform="rotate(-90 159.8 112.5)">4</text>
<text x="79.3" y="124.2">1</text>
<text x="86.1" y="121.4" transform="rotate(-90 86.1 121.4)">3</text>
<text x="56.9" y="127.1" transform="rotate(-90 56.9 127.1)">2</text>
<text x="86.1" y="131.5" transform="rotate(-90 86.1 131.5)">2</text>
<text x="86.1" y="129" transform="rotate(-90 86.1 129)">2</text>
<text x="56.9" y="137.9" transform="rotate(-90 56.9 137.9)">6</text>
<text x="56.9" y="133.4" transform="rotate(-90 56.9 133.4)">7</text>
<text x="79.3" y="134.4">1</text>
<text x="169.9" y="136.6" transform="rotate(-90 169.9 136.6)">6</text>
<text x="169.9" y="134.7" transform="rotate(-90 169.9 134.7)">1</text>
<text x="46.7" y="143.6" transform="rotate(-90 46.7 143.6)">5</text>
<text x="50.1" y="140.7">2</text>
<text x="86.1" y="139.1" transform="rotate(-90 86.1 139.1)">3</text>
<text x="163.1" y="139.4">2</text>
<text x="46.7" y="149.9" transform="rotate(-90 46.7 149.9)">4</text>
<text x="56.9" y="145.5" transform="rotate(-90 56.9 145.5)">1</text>
<text x="169.9" y="144.2" transform="rotate(-90 169.9 144.2)">1</text>
</g>
<g font-size="1.8" fill="#0f0f0f">
<text x="49.5" y="45.4">CC2</text>
<text x="49.5" y="42.8">CC1</text>
<text x="86.4" y="88.6">5V_S2S</text>
<text x="67.3" y="93.6">5V_EN_INV</text>
<text x="139.7" y="107.6">5V_GATE_IN</text>
<text x="86.4" y="129.2">12V_S2S</text>
<text x="67.3" y="134.3">12V_EN_INV</text>
<text x="151.1" y="134.3">12V_EN_INV_LV</text>
</g>
<g font-size="1.4" fill="#0099b0">
<text x="270.7" y="181">CERN-OHL-P</text>
<text x="282.5" y="181">v2</text>
</g>
<g font-size=".5" fill="#840000">
<text x="196.8" y="41.3">Mounting</text>
<text x="240" y="37.5">Mounting</text>
</g>
</svg>
